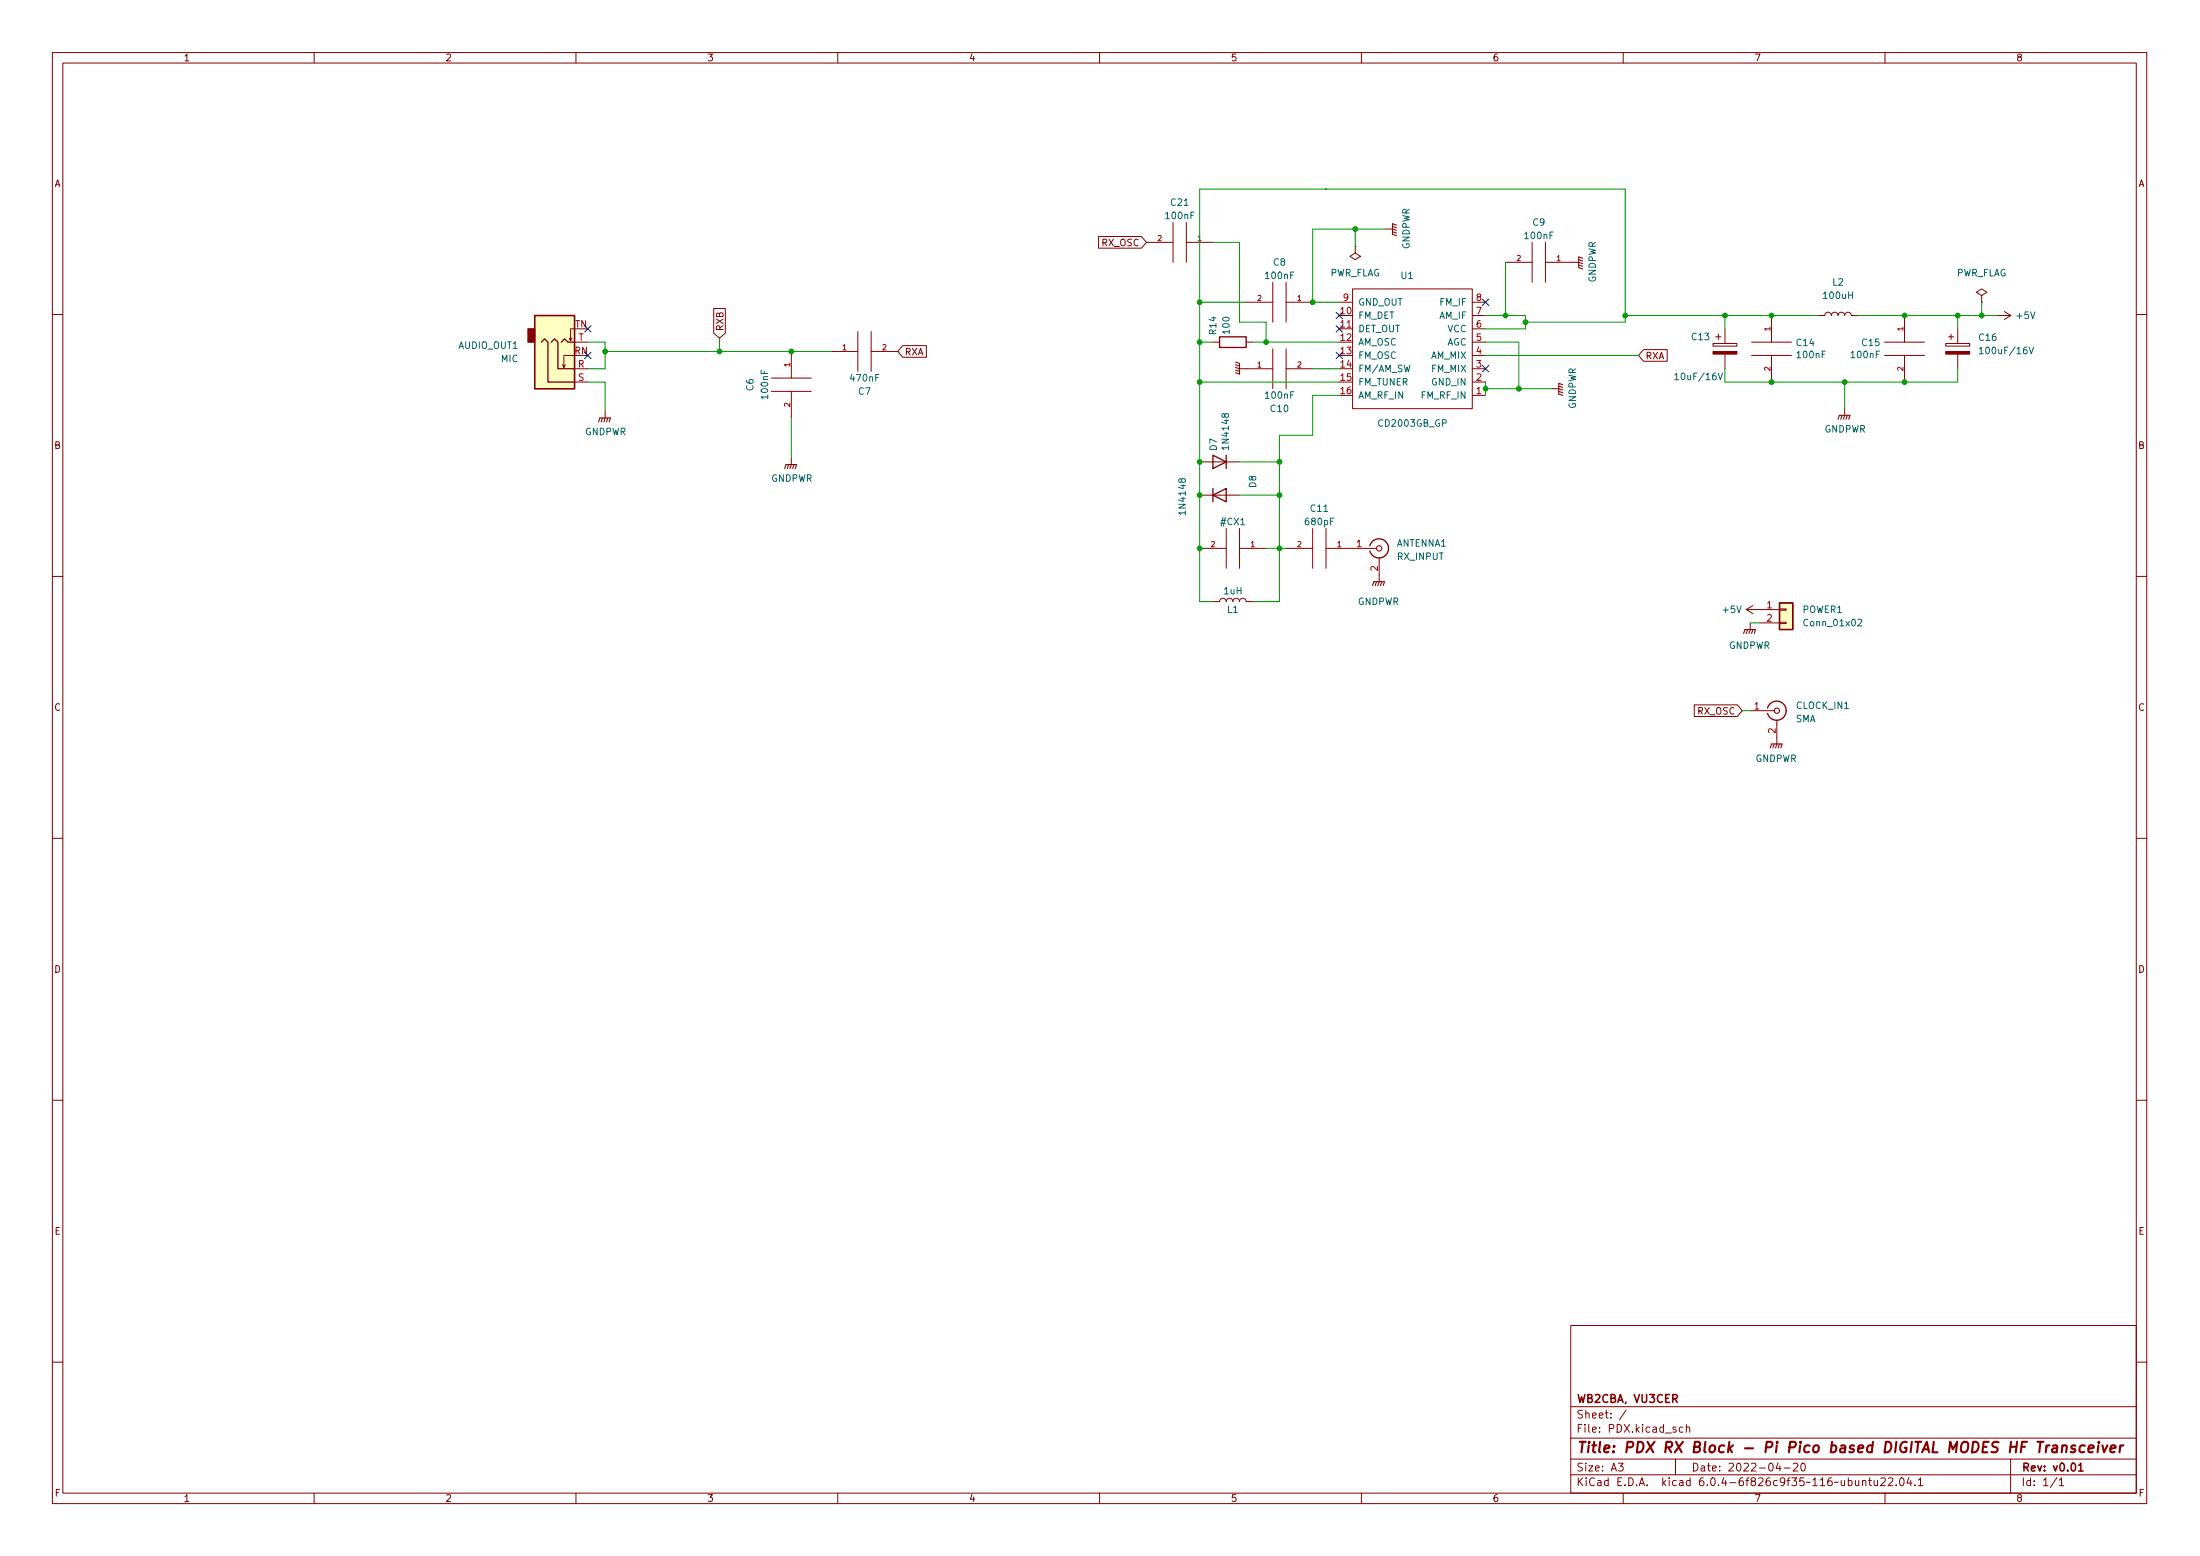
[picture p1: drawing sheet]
<svg xmlns="http://www.w3.org/2000/svg" width="420mm" height="297mm" viewBox="0 0 420 297" stroke-linecap="round" stroke-linejoin="round" font-family="sans-serif">
<g fill="none" stroke="#840000" stroke-width=".19">
<path d="M10 10h400v277h-400zM12 12h396v273h-396zM60 10v2M110 10v2M160 10v2M210 10v2M260 10v2M310 10v2M360 10v2M136.3 58.9h2.2v4.7l-1.1 1-1.1-1zM209.8 45.2h8.2l.9 1.1-.9 1.1h-8.2zM218.9 46.3h5.1"/>
<path d="M224 42.5v7.6M226.6 42.5v7.6M226.6 46.3h5M238 57.7h5.1M243.1 53.9v7.6M245.6 53.9v7.6M245.6 57.7h5.1M255.8 57.7h2.5M258.3 55.2h22.9v22.8h-22.9zM258.8 47v1.3l1 .6-1 .7-1-.7 1-.6M258.8 47h.1M264.7 43.7h1.2"/>
<path d="M281.2 57.7h2.5M287.5 50.1h5.1M292.6 46.3v7.6M295.1 46.3v7.6M295.1 50.1h6.4M378.5 56.4l1-.6-1-.6-1.1 .6 1.1 .6v1.3M378.5 57.7h.1M382.8 59.5l1.2 .7M10 60h2M107.9 69.6l-.2 .5M109.2 64.6l-.2 .5M109.7 62.8h-.7v2.3l-.3-.5"/>
<path d="M109.7 67.9h-2v2.2l-.3-.5M109.7 70.4h2.6M109.7 65.3h2.6M109.7 72.9h2.6M115.6 78.5v1.3M147.3 74.7h7.6M147.3 72.2h7.6M151.1 67.1v5.1M151.1 74.7v5.1M158.7 67.1h5.1M163.8 63.3v7.6M166.4 63.3v7.6"/>
<path d="M166.4 67.1h5M172.4 66h4.5v2.2h-4.5l-1-1.1zM231.6 65.3h1.3M236.7 70.4h6.4M238 65.3h1.3M243.1 66.6v7.6M245.6 66.6v7.6M245.6 70.4h5.1M255.8 62.8h2.5M281.2 70.4h2.5M281.2 65.3h2.5M281.2 67.9h2.5"/>
<path d="M281.2 60.2h2.5M281.2 72.9h2.5M281.2 75.5h2.5M281.2 62.8h2.5M296.4 74.2h1.3M313.9 66.7h4.5v2.3h-4.5l-1-1.1zM327.2 65.6h4.5v.5h-4.5zM327.7 64.3h1M328.2 63.8v1M329.4 62.8v2.8M329.4 67.6v2.8M334.5 65.3h7.6"/>
<path d="M334.5 67.9h7.6M338.3 60.2v5.1M338.3 67.9v5M347.2 60.2h1.3a.64 .64 0 0 1 .6-.6 .64 .64 0 0 1 .7 .6 .64 .64 0 0 1 .6-.6 .64 .64 0 0 1 .6 .6 .64 .64 0 0 1 .7-.6 .64 .64 0 0 1 .6 .6 .64 .64 0 0 1 .6-.6 .64 .64 0 0 1 .7 .6h1.2M352.3 78v1.3M359.9 65.3h7.6M359.9 67.9h7.6M363.7 60.2v5.1M363.7 67.9v5M371.6 65.6h4.6v.5h-4.6zM372.1 64.3h1M372.6 63.8v1"/>
<path d="M373.9 62.8v2.8M373.9 67.6v2.8M381.5 60.2h2.5M384 60.2l-1.2 .8M408 60h2M151.1 87.4v1.3M229.1 88.2h7.6M229.1 94.5h7.6M10 110h2M229.1 104.7h5.1M231.6 114.8h1.3a.64 .64 0 0 1 .7-.6 .64 .64 0 0 1 .6 .6 .64 .64 0 0 1 .6-.6 .64 .64 0 0 1 .7 .6 .64 .64 0 0 1 .6-.6 .64 .64 0 0 1 .6 .6 .64 .64 0 0 1 .7-.6 .64 .64 0 0 1 .6 .6h1.3M234.2 100.9v7.6"/>
<path d="M236.7 104.7h5.1M236.7 100.9v7.6M245.6 104.7h5.1M250.7 100.9v7.6M253.2 100.9v7.6M253.2 104.7h9.7M263.4 106.5v4.5M333.5 116.4h6.4M333.5 116.4l1.3 .7M334.3 118.9v1.3M334.8 115.6l-1.3 .8M336 118.9h3.9"/>
<path d="M339.9 118.8h1.2v.2h-1.2zM339.9 116.2h1.2v.3h-1.2zM408 110h2M323.6 134.6h8.2l.9 1.1-.9 1.1h-8.2zM334.3 135.7h4.5M339.3 137.5v4.5M10 160h2M408 160h2M10 210h2M408 210h2M300 253h108v32h-108zM10 260h2"/>
<path d="M300 278.5h108M300 274.5h108M300 268.5h108M309.1 279.3h.9l-.5 .6 .4 .1v.7l-.2 .1-.6-.1M310.6 269.1l-1.3 2M320 278.5v3M321.4 272.5l-.4-.1-.3 .3 .2 .6h.5M322.1 272.6l.2-.2 .3 .1 .1 .9M322.1 271.9v1.5M339.6 279.2l-.4 1.1h.9M339.9 279.8v1M342.5 279.5l.6-.2 .2 .2 .1 .2-1 1.1h1"/>
<path d="M344.1 279.4l.2-.1a.8 .8 0 0 1 .5 .8 .8 .8 0 0 1-.5 .7 .99 .99 0 0 1-.2-1.4zM384 278.5v6.5M408 260h2M60 285v2M110 285v2M160 285v2M210 285v2M260 285v2M300 281.5h108M310 285v2M340.7 280.2h1.2M355.7 282.8l.2-.2 .4 .1 .1 .9"/>
<path d="M355.7 282.6v1M356.8 282.6h.6M357.1 282.1v1.3l.3 .2M357.9 282.6l.1 .9 .4 .1 .2-.1M358.6 282.6v1M359.2 282.3l.6-.2 .2 .2 .1 .2-1 1.1h1M360 285v2M360.6 282.3l.6-.2 .2 .2 .1 .2-.9 1.1h.9M362.1 283.5v.1M363 282.2l.1-.1a.8 .8 0 0 1 .6 .8 .8 .8 0 0 1-.6 .7 1 1 0 0 1-.1-1.4zM364.6 282l-.4 1.1h.9M364.9 282.6v1"/>
<path d="M365.7 283.5v.1M366.4 282.5l.4-.4v1.5M366.4 283.6h.8M392.9 282l-1.3 2M393.3 282.5l.4-.4v1.5M393.3 283.6h.8"/>
</g>
<path d="M397 279.7l.4-.4v1.5M397 280.8h.8" fill="none" stroke="#840000" stroke-width=".3"/>
<g fill="none" stroke="#840000" stroke-width=".4">
<path d="M392.1 276h.7v1.2M392.9 276.4l-.7 .1a.4 .4 0 0 0-.3 .3 .4 .4 0 0 0 .2 .4l.7-.1M393.9 276.1a.49 .49 0 0 1 .8 .1l-.1 1M393.9 275.9l-.2 1.3M396.4 276a.49 .49 0 0 0-.8 .3v.2l.7 .2 .1 .2-.4 .3-.5-.1M398.2 276a.66 .66 0 0 0-1 .3l-.1 .6 .2 .2h.7M398.9 276.6l.9-.2v-.4l-.6-.1-.3 .3v.9h.8M400.8 275.9l-.2 1.3M400.8 275.2l-.1 .1 .1 .1v-.2v.2M401.5 275.9l.3 1.3 .7-1.3M403.1 276.6l.9-.2v-.4l-.6-.1-.3 .3v.9h.7M405 275.9l-.2 1.3"/>
<path d="M405.5 275.9l-.4 .1-.2 .3"/>
</g>
<g fill="none" stroke="#840000" stroke-width=".2">
<path d="M265.9 44.2l.8 .3M265.9 43.7l.8 .3M265.9 43.2l.8 .3M266.7 43l-.8-.3v2l.8 .3M301.5 50.6l.8 .2M301.5 50.1l.8 .2M301.5 49.6l.8 .2M302.3 49.3l-.8-.2v2l.8 .2M115.1 79.8l-.3 .8M115.6 79.8l-.3 .8M116.1 79.8l-.3 .8M236 69.1l.7 .3v2l-.7-.2"/>
<path d="M236 69.6l.7 .3M236 70.1l.7 .3M236 70.6l.7 .3M297.7 74.7l.7 .3M297.7 74.2l.7 .3M297.7 73.7l.7 .3M298.4 73.4l-.7-.2v2l.7 .3M351.8 79.3l-.3 .7M352.3 79.3l-.3 .7M352.8 79.3l-.2 .7M114.3 80.6l.3-.8h2l-.3 .8M149.9 89.4l.2-.7h2l-.2 .7"/>
<path d="M150.6 88.7l-.2 .7M151.1 88.7l-.2 .7M151.6 88.7l-.2 .7M351 80l.3-.7h2l-.2 .7M262.1 111.8l.3-.8h2l-.2 .8M262.9 111l-.3 .8M263.4 111l-.3 .8M263.9 111l-.2 .8M333 120.9l.2-.7h2.1l-.3 .7M333.8 120.2l-.3 .7M334.3 120.2l-.3 .7M334.8 120.2l-.3 .7"/>
<path d="M338.1 142.8l.2-.8h2.1l-.3 .8M338.8 142l-.2 .8M339.3 142l-.2 .8M339.9 142l-.3 .8"/>
<circle cx="263.4" cy="104.7" r=".51"/>
<circle cx="339.3" cy="135.7" r=".51"/>
</g>
<path d="M102.1 60.2h7.6v14h-7.6zM103.4 65.3l.6-.6 .6 .6v7.6h5.1M105.3 65.3l.6-.6 .7 .6v5.1h3.1M107.2 65.3l.6-.6 .7 .6h1.2M232.9 64.3h5.1v2h-5.1zM231.6 86.9l2.6 1.3-2.6 1.2zM231.6 94.5l2.6-1.2v2.5zM231.6 93.3v2.5M234.2 86.9v2.5M261.6 104.2a1.81 1.81 0 0 1 2.8-1 1.81 1.81 0 0 1 0 3 1.81 1.81 0 0 1-2.8-1M339.9 115.1h2.5v5.1h-2.5zM337.6 135.2a1.81 1.81 0 0 1 2.8-1 1.81 1.81 0 0 1 0 3 1.81 1.81 0 0 1-2.8-1" fill="none" stroke="#840000" stroke-width=".25"/>
<g fill="#840000" stroke="#840000" stroke-width=".19">
<path d="M327.2 67.1h4.5v.5h-4.5z"/>
<path d="M371.6 67.1h4.6v.5h-4.6z"/>
<circle cx="253.2" cy="36.1" r=".08"/>
</g>
<path d="M319.9 71.6l.3-.4v1.3M319.9 72.5h.7M328.1 71.2l.5 1.3 .4-1.3M378 66.6l.4-.3v1.2M378 67.5h.7M387.5 66.3l.4 1.2 .5-1.2M354.8 118.3l.5-.1 .3 .4-.8 .9h.8" fill="none" stroke="#006464" stroke-width=".19"/>
<g fill="#ffffc2" stroke="#ffffc2" stroke-width=".19">
<path d="M339.9 115.1h2.5v5.1h-2.5z"/>
<path d="M102.1 60.2h7.6v14h-7.6z"/>
</g>
<path d="M100.8 62.8h1.3v2.5h-1.3z" fill="#840000" stroke="#840000" stroke-width=".25"/>
<g fill="none" stroke="#009600" stroke-width=".19">
<path d="M229.1 57.7h8.9M231.6 46.3h5.1v15.2h5.1v3.8M258.8 43.7v3.3M264.7 43.7h-14v14h5.1M287.5 50.1v10.1M378.5 57.7v2.5M112.3 72.9h3.3v5.6M112.3 65.3h3.3v5.1h-3.3M115.6 67.1h43.1M137.4 64.6v2.5M151.1 79.8v7.6M229.1 72.9h26.7"/>
<path d="M229.1 65.3h2.5M239.3 65.3h16.5M250.7 70.4h5.1M255.8 75.5h-5.1v7.6h-6.4v31.7h-5M283.7 60.2h7.6v2.6h-7.6M283.7 67.9h29.2M283.7 65.3h6.4v8.9M283.7 72.9v2.6M283.7 74.2h12.7M291.3 61.5h19.1v-25.4h-81.3v78.7h2.5M310.4 60.2h36.8M329.4 70.4v2.5h44.5v-2.5"/>
<path d="M329.4 60.2v2.6M352.3 72.9v5.1M354.8 60.2h26.7M373.9 60.2v2.6M236.7 88.2h7.6M236.7 94.5h7.6M241.8 104.7h3.8M334.3 118.9h1.7M332.7 135.7h1.6"/>
</g>
<g fill="none" stroke="#000084" stroke-width=".19">
<path d="M255.2 59.6l1.2 1.2M256.4 59.6l-1.2 1.2M283.1 57.1l1.2 1.2M284.3 57.1l-1.2 1.2M111.7 62.2l1.2 1.2M111.7 67.2l1.2 1.3M112.9 62.2l-1.2 1.2M112.9 67.2l-1.2 1.3M255.2 62.2l1.2 1.2M255.2 67.2l1.2 1.3M256.4 62.2l-1.2 1.2M256.4 67.2l-1.2 1.3"/>
<path d="M283.1 69.8l1.2 1.2M284.3 69.8l-1.2 1.2"/>
</g>
<g fill="#009600" stroke="#009600" stroke-width=".19">
<circle cx="258.8" cy="43.7" r=".46"/>
<circle cx="291.3" cy="61.5" r=".46"/>
<circle cx="287.5" cy="60.2" r=".46"/>
<circle cx="250.7" cy="57.7" r=".46"/>
<circle cx="290.1" cy="74.2" r=".46"/>
<circle cx="283.7" cy="74.2" r=".46"/>
<circle cx="229.1" cy="88.2" r=".46"/>
<circle cx="244.3" cy="88.2" r=".46"/>
<circle cx="244.3" cy="104.7" r=".46"/>
<circle cx="244.3" cy="94.5" r=".46"/>
<circle cx="229.1" cy="94.5" r=".46"/>
<circle cx="229.1" cy="104.7" r=".46"/>
<circle cx="329.4" cy="60.2" r=".46"/>
<circle cx="338.3" cy="60.2" r=".46"/>
<circle cx="310.4" cy="60.2" r=".46"/>
<circle cx="338.3" cy="72.9" r=".46"/>
<circle cx="378.5" cy="60.2" r=".46"/>
<circle cx="373.9" cy="60.2" r=".46"/>
<circle cx="363.7" cy="72.9" r=".46"/>
<circle cx="363.7" cy="60.2" r=".46"/>
<circle cx="352.3" cy="72.9" r=".46"/>
<circle cx="137.4" cy="67.1" r=".46"/>
<circle cx="151.1" cy="67.1" r=".46"/>
<circle cx="229.1" cy="57.7" r=".46"/>
<circle cx="229.1" cy="65.3" r=".46"/>
<circle cx="241.8" cy="65.3" r=".46"/>
<circle cx="229.1" cy="72.9" r=".46"/>
<circle cx="115.6" cy="67.1" r=".46"/>
</g>
<text font-size="2.8" fill="#840000" x="301" y="277.3">Title: PDX RX Block - Pi Pico based DIGITAL MODES HF Transceiver</text>
<g font-size="2.1" fill="#840000">
<text x="301" y="267.8">WB2CBA, VU3CER</text>
<text x="301" y="273.5">File: PDX.kicad_sch</text>
<text x="301" y="270.8">Sheet: /</text>
<text x="301" y="280.9">Size: A3</text>
<text x="323" y="280.9">Date: 2022-04-20</text>
<text x="386" y="280.9">Rev: v0.01</text>
<text x="301" y="283.7">KiCad E.D.A. kicad 6.0.4-6f826c9f35~116~ubuntu22.04.1</text>
<text x="386" y="283.7">Id: 1/1</text>
</g>
<g font-size="1.8" fill="#840000">
<text x="35" y="11.7">1</text>
<text x="85" y="11.7">2</text>
<text x="135" y="11.7">3</text>
<text x="185" y="11.7">4</text>
<text x="235" y="11.7">5</text>
<text x="285" y="11.7">6</text>
<text x="335" y="11.7">7</text>
<text x="385" y="11.7">8</text>
<text x="10.3" y="35.7">A</text>
<text x="408.3" y="35.7">A</text>
<text x="210.4" y="47">RX_OSC</text>
<text x="138.1" y="63.3" transform="rotate(-90 138.1 63.3)">RXB</text>
<text x="172.7" y="67.8">RXA</text>
<text x="314.2" y="68.6">RXA</text>
<text x="10.3" y="85.7">B</text>
<text x="408.3" y="85.7">B</text>
<text x="10.3" y="135.7">C</text>
<text x="324.2" y="136.4">RX_OSC</text>
<text x="408.3" y="135.7">C</text>
<text x="10.3" y="185.7">D</text>
<text x="408.3" y="185.7">D</text>
<text x="10.4" y="235.7">E</text>
<text x="408.4" y="235.7">E</text>
<text x="10.4" y="285.7">F</text>
<text x="35" y="286.7">1</text>
<text x="85" y="286.7">2</text>
<text x="135" y="286.7">3</text>
<text x="185" y="286.7">4</text>
<text x="235" y="286.7">5</text>
<text x="285" y="286.7">6</text>
<text x="335" y="286.7">7</text>
<text x="385" y="286.7">8</text>
<text x="408.4" y="285.7">F</text>
</g>
<g font-size="1.8" fill="#006464">
<text x="222.7" y="41.8">100nF</text>
<text x="223.7" y="39.3">C21</text>
<text x="269.2" y="47.7" transform="rotate(-90 269.2 47.7)">GNDPWR</text>
<text x="291.3" y="45.6">100nF</text>
<text x="292.7" y="43.1">C9</text>
<text x="241.8" y="53.2">100nF</text>
<text x="243.2" y="50.7">C8</text>
<text x="253.9" y="52.7">PWR_FLAG</text>
<text x="267.6" y="53.2">U1</text>
<text x="373.5" y="52.7">PWR_FLAG</text>
<text x="259.3" y="58.3">GND_OUT</text>
<text x="275.1" y="58.3">FM_IF</text>
<text x="304.8" y="54" transform="rotate(-90 304.8 54)">GNDPWR</text>
<text x="348.4" y="57.1">100uH</text>
<text x="350" y="54.5">L2</text>
<text x="232.3" y="63.8" transform="rotate(-90 232.3 63.8)">R14</text>
<text x="234.8" y="63.6" transform="rotate(-90 234.8 63.6)">100</text>
<text x="259.3" y="60.9">FM_DET</text>
<text x="259.3" y="63.4">DET_OUT</text>
<text x="259.3" y="65.9">AM_OSC</text>
<text x="274.9" y="60.9">AM_IF</text>
<text x="276.2" y="65.9">AGC</text>
<text x="276.4" y="63.4">VCC</text>
<text x="323.1" y="64.9">C13</text>
<text x="378" y="65.1">C16</text>
<text x="385.2" y="60.9">+5V</text>
<text x="87.6" y="66.6">AUDIO_OUT1</text>
<text x="95.7" y="69.1">MIC</text>
<text x="259.3" y="68.5">FM_OSC</text>
<text x="259.3" y="71">FM/AM_SW</text>
<text x="273.3" y="68.5">AM_MIX</text>
<text x="273.5" y="71">FM_MIX</text>
<text x="343.2" y="66.1">C14</text>
<text x="343.3" y="68.4">100nF</text>
<text x="353.6" y="68.4">100nF</text>
<text x="355.7" y="66.1">C15</text>
<text x="378.8" y="67.6">100uF/16V</text>
<text x="143.9" y="74.6" transform="rotate(-90 143.9 74.6)">C6</text>
<text x="146.7" y="76" transform="rotate(-90 146.7 76)">100nF</text>
<text x="162.5" y="72.8">470nF</text>
<text x="164" y="75.3">C7</text>
<text x="241.8" y="76.1">100nF</text>
<text x="259.3" y="73.6">FM_TUNER</text>
<text x="259.3" y="76.1">AM_RF_IN</text>
<text x="271.5" y="76.1">FM_RF_IN</text>
<text x="273.5" y="73.6">GND_IN</text>
<text x="320.5" y="72.6">10uF/16V</text>
<text x="111.6" y="83.1">GNDPWR</text>
<text x="242.7" y="78.6">C10</text>
<text x="263.4" y="81.4">CD2003GB_GP</text>
<text x="301" y="78.1" transform="rotate(-90 301 78.1)">GNDPWR</text>
<text x="348.4" y="82.6">GNDPWR</text>
<text x="232.4" y="86" transform="rotate(-90 232.4 86)">D7</text>
<text x="234.7" y="85.5" transform="rotate(-90 234.7 85.5)">1N4148</text>
<text x="147.2" y="92">GNDPWR</text>
<text x="239.9" y="93.1" transform="rotate(-90 239.9 93.1)">D8</text>
<text x="226.4" y="97.9" transform="rotate(-90 226.4 97.9)">1N4148</text>
<text x="233.2" y="100.2">#CX1</text>
<text x="249.4" y="100.2">680pF</text>
<text x="250.3" y="97.7">C11</text>
<text x="266.7" y="104.3">ANTENNA1</text>
<text x="266.9" y="106.9">RX_INPUT</text>
<text x="233.8" y="113.4">1uH</text>
<text x="234.4" y="117">L1</text>
<text x="259.2" y="115.5">GNDPWR</text>
<text x="329.1" y="117">+5V</text>
<text x="344.3" y="117">POWER1</text>
<text x="344.8" y="119.5">Conn_01x02</text>
<text x="330.1" y="123.9">GNDPWR</text>
<text x="342.9" y="137.9">SMA</text>
<text x="343.1" y="135.3">CLOCK_IN1</text>
<text x="335.2" y="145.5">GNDPWR</text>
</g>
<g font-size="1.8" fill="#a90000">
<text x="256.1" y="60">10</text>
<text x="256.6" y="57.4">9</text>
<text x="282" y="60">7</text>
<text x="282" y="57.4">8</text>
<text x="109.8" y="62.5">TN</text>
<text x="110.5" y="65.1">T</text>
<text x="256.1" y="62.5">11</text>
<text x="256.1" y="65.1">12</text>
<text x="282" y="65.1">5</text>
<text x="282" y="62.5">6</text>
<text x="109.7" y="67.6">RN</text>
<text x="110.4" y="70.1">R</text>
<text x="256.1" y="67.6">13</text>
<text x="256.1" y="70.1">14</text>
<text x="282" y="70.1">3</text>
<text x="282" y="67.6">4</text>
<text x="110.4" y="72.7">S</text>
<text x="256.1" y="72.7">15</text>
<text x="256.1" y="75.2">16</text>
<text x="282" y="75.2">1</text>
<text x="282" y="72.7">2</text>
<text x="259.1" y="104.4">1</text>
<text x="263.1" y="109" transform="rotate(-90 263.1 109)">2</text>
<text x="337.5" y="116.1">1</text>
<text x="337.5" y="118.7">2</text>
<text x="335" y="135.4">1</text>
<text x="339.1" y="140" transform="rotate(-90 339.1 140)">2</text>
</g>
<g font-size="1.4" fill="#a90000">
<text x="221.1" y="46">2</text>
<text x="228.7" y="46">1</text>
<text x="289.7" y="49.8">2</text>
<text x="297.3" y="49.8">1</text>
<text x="240.1" y="57.4">2</text>
<text x="247.8" y="57.4">1</text>
<text x="338.1" y="63.2" transform="rotate(-90 338.1 63.2)">1</text>
<text x="363.5" y="63.2" transform="rotate(-90 363.5 63.2)">1</text>
<text x="150.9" y="70" transform="rotate(-90 150.9 70)">1</text>
<text x="160.9" y="66.8">1</text>
<text x="168.5" y="66.8">2</text>
<text x="240.1" y="70.1">1</text>
<text x="247.8" y="70.1">2</text>
<text x="338.1" y="70.8" transform="rotate(-90 338.1 70.8)">2</text>
<text x="363.5" y="70.8" transform="rotate(-90 363.5 70.8)">2</text>
<text x="150.9" y="77.6" transform="rotate(-90 150.9 77.6)">2</text>
<text x="231.3" y="104.4">2</text>
<text x="238.9" y="104.4">1</text>
<text x="247.8" y="104.4">2</text>
<text x="255.4" y="104.4">1</text>
</g>
</svg>
